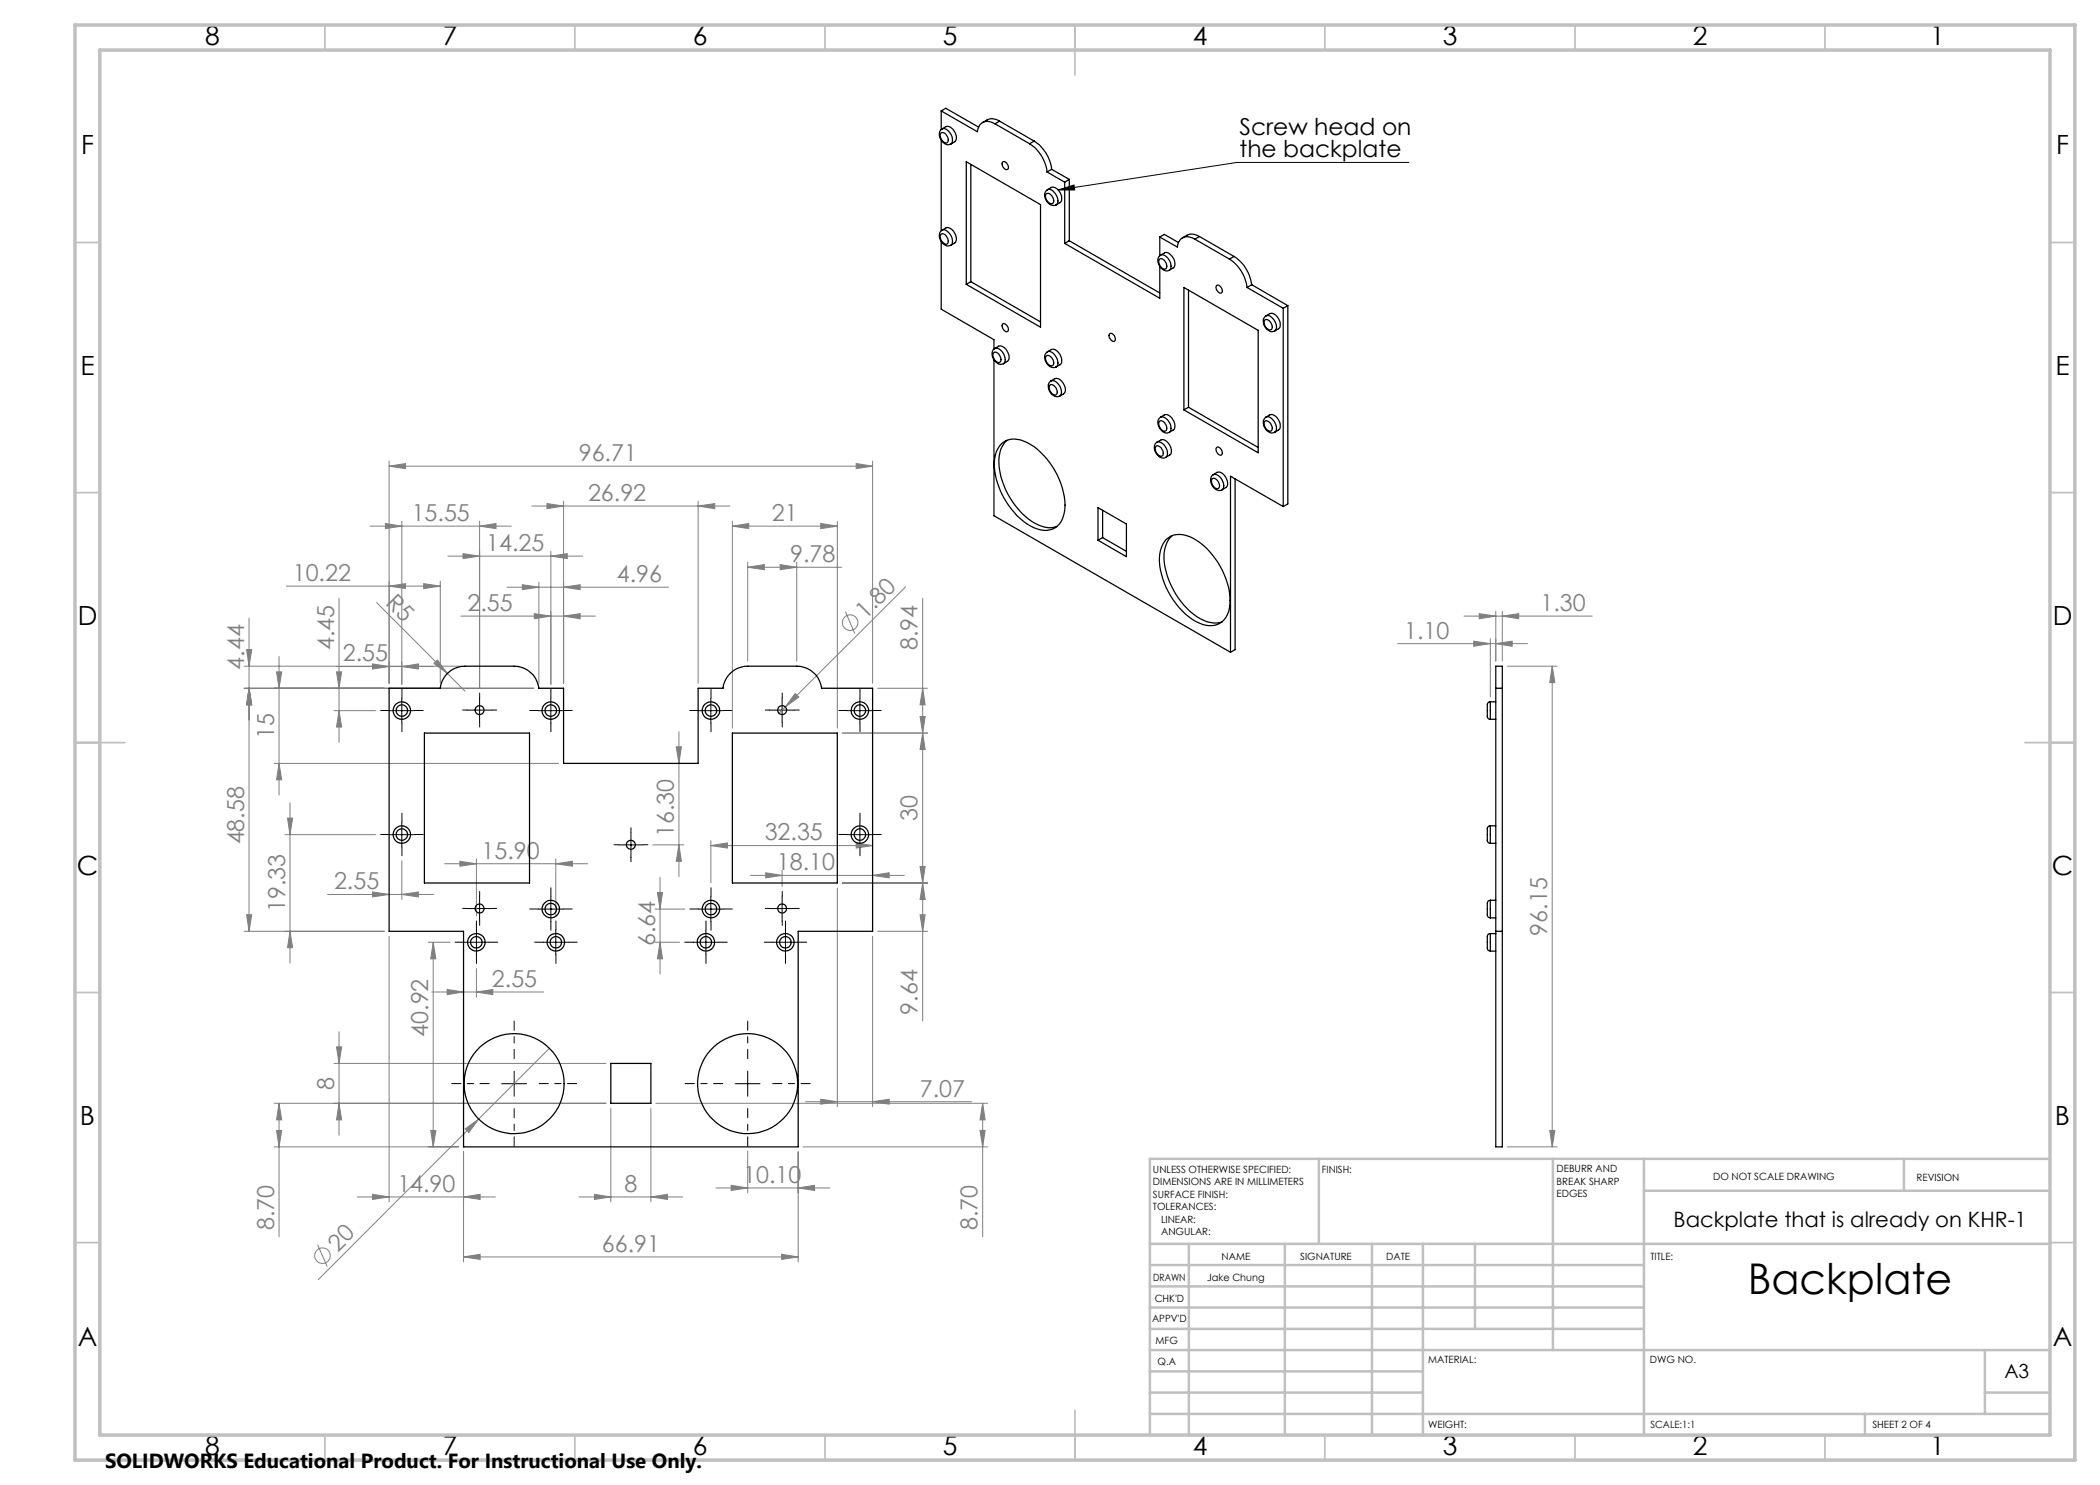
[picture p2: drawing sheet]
<svg xmlns="http://www.w3.org/2000/svg" width="420mm" height="297mm" viewBox="0 0 420 297" stroke-linecap="round" stroke-linejoin="round" font-family="sans-serif">
<g fill="none" stroke="#808080" stroke-width=".2">
<path d="M77.8 93.2l3.3-.5v1zM77.8 92.2v44.5M77.8 93.2h96.7M171.2 92.7l3.3 .5-3.3 .5zM174.5 92.2v44.5M57.3 117.2h30.8M67.8 119.7v28.8M74 105.2h28.3M77.1 104.7l3.3 .5-3.3 .5zM77.8 117.2l3.3-.5v1zM80.4 104.2v32.7M84.7 116.7l3.4 .5-3.4 .5z"/>
<path d="M88.1 116.2v20.5M89.6 111.2h26.9M92.6 110.7l3.3 .5-3.3 .5zM95.9 105.2l3.3-.5v1zM95.9 104.2v33.4M101.4 117.4h32.3M104.5 116.9l3.3 .5-3.3 .5zM106.4 101.2h39.6M107.8 116.4v20.3M109.4 100.7l3.3 .5-3.3 .5zM110.2 111.2l3.3-.5v1zM110.2 110.2v26.7"/>
<path d="M112.7 117.4l3.3-.5v1zM112.7 100.2v36.5M139.6 101.2l3.3-.5v1zM139.6 100.2v36.5M146.5 105.2l3.3-.5v1zM146.5 104.2v41.4M146.5 105.2h21M149.5 113.4l3.4-.5v1zM149.5 112.4v19.8M149.5 113.4h18.8M156 112.9l3.3 .5-3.3 .5zM159.3 112.4v19.8"/>
<path d="M164.1 104.7l3.4 .5-3.4 .5zM167.5 104.2v41.4M181.1 117.4l-25.3 25.3M184.5 119.7v84.5M48.8 137.7h58M48.8 133.2h43.2M49.3 129.9h1l-.5 3.3zM49.8 137.7l.5 3.3h-1zM49.8 123.6v62.7M55.3 134.4h1l-.5 3.3zM55.8 131.3v27.7M67.3 133.3h19.4"/>
<path d="M67.3 134.4h1l-.5 3.3zM74.5 132.8l3.3 .5-3.3 .5zM75.3 120.5l14.2 14.2M80.4 133.3l3.3-.5v1zM86.8 132.7l.7-.7 2 2.7zM89.5 134.7l3.5 3.5M92.2 123.2h26.9M106.9 122.7l3.3 .5-3.3 .6zM112.7 123.2l3.3-.5v1.1zM159 138.7l.8 .7-2.7 2zM169.1 122.3l1.9 4.4M175.5 137.7h10"/>
<path d="M184.5 137.7l.5 3.3h-1zM279.5 128.7h26M292.8 123.2h25.7M294.7 128.2l3.4 .5-3.4 .6zM295.8 122.7l3.4 .5-3.4 .6zM298.1 127.7v11.7M299.2 122.2v10M299.2 128.7l3.2-.5v1.1zM300.5 123.2l3.2-.5v1.1zM300.5 122.2v10M301.4 133.2h10M310.4 133.2l.6 3.3h-1z"/>
<path d="M310.4 133.2v96.2M54.8 152.7h56.9M55.8 152.7l.5 3.3h-1zM66.8 142.1h8.3M67.8 142.1l.5 3.3h-1zM135.3 149.4h1l-.5 3.3zM135.8 146.3v29M184 143.3h1l-.5 3.3zM184.5 146.6l.5 3.3h-1zM185.5 146.6h-17M57 166.9h18.1M57.5 163.6h1l-.5 3.3z"/>
<path d="M58 160.6v32M65.5 178.9h21.2M74.5 178.4l3.3 .5-3.3 .5zM80.4 178.9l3.3-.5v1zM80.4 172.2v7.7M88.9 172.8h28.6M92 172.3l3.3 .5-3.3 .4zM95.3 171.8v11.4M111.2 172.8l3.3-.5v.9zM111.2 171.8v11.4M130.6 169h6.2M131.5 178.5h1l-.5 3.3z"/>
<path d="M132 175.5v19.3M135.8 169l.5 3.3h-1zM142.2 169.1l3.3-.5v1zM142.2 168.1v8.5M142.2 169.1h32.3M150.1 175.1h30.8M153.1 174.6l3.3 .5-3.3 .5zM156.4 174.1v3.2M167.5 177.6v43.7M168.5 176.6h17M171.2 168.6l3.3 .5-3.3 .5zM174.5 175.1l3.3-.5v1z"/>
<path d="M184 173.3h1l-.5 3.3zM184.5 176.6l.5 3.3h-1zM48.8 186.3h28M49.3 182.9h1l-.5 3.4zM58 186.3l.5 3.2h-1zM77.8 187.3v53.1M85.7 188.5h4.3M86.4 198.4h22.3M86.6 188.5l.6 3.3h-1.1zM86.6 188.5v40.9M89.4 197.9l3.3 .5-3.3 .5zM95.3 198.4l3.3-.5v1z"/>
<path d="M95.3 193.7v5.7M131 188.5h4.9M131 181.8h5.9M132 188.5l.5 3.3h-1zM174.5 187.3v34M175.5 186.3h10M184 182.9h1l-.5 3.4zM66.8 212.7h54.4M67.3 209.4h1l-.5 3.3zM67.8 206.3v20.7M109.9 209.7l-46.3 46.2M164.1 219.8l3.4 .5-3.4 .5z"/>
<path d="M54.8 220.7h66.4M54.8 229.4h36.9M55.3 226.1h1l-.5 3.3zM55.8 220.7l.5 3.3h-1zM55.8 220.7v26.7M67.8 220.7l.5 3.3h-1zM71.5 239.4h27.6M74.5 238.9l3.3 .5-3.3 .5zM86.1 226.1h1.1l-.6 3.3zM92.7 239.4l3.3-.5v1zM92.7 230.4v22M93.1 225.8l2.6-2-1.9 2.7z"/>
<path d="M115.8 239.4h20.7M118.9 238.9l3.3 .5-3.3 .5zM122.2 221.7v18.7M130.2 239.4l3.3-.5v1zM130.2 221.7v18.7M131.2 220.7h66.3M143.2 237.6h22.8M146.2 237.1l3.3 .5-3.3 .5zM149.5 230.2v8.4M159.6 237.6l3.3-.5v1zM159.6 230.4v22M160.6 229.4h36.9"/>
<path d="M161.1 220.3h33.2M174.5 220.3l3.3-.5v1zM196 226.1h1l-.5 3.3zM196.5 220.7l.5 3.3h-1zM196.5 220.7v26.7M301.4 229.4h10M310 226.1h1l-.6 3.3zM63.5 249l1.9 4.3M92.7 251.4l3.3-.5v1zM92.7 251.4h66.9M156.3 250.9l3.3 .5-3.3 .5z"/>
<circle cx="170" cy="124.5" r="1.55"/>
<circle cx="64.5" cy="251.1" r="1.55"/>
</g>
<g fill="none" stroke="#000" stroke-width=".2">
<path d="M211.6 38l3.2-1 .1 1zM281.8 32.5h-34.4l-35.8 5.5M80.4 139.6v5M95.9 139.5v5M110.2 139.6v5M142.2 139.6v5M156.4 139.5v5M172 139.6v5M77.9 142.1h5M93.4 142h5M107.7 142.1h5M139.7 142.1h5"/>
<path d="M153.9 142h5M169.5 142.1h5M77.9 166.9h5M80.4 164.4v5M95.9 179.2v5M110.2 179.3v5M123.7 169h5M126.2 166.5v5M142.2 179.3v5M156.4 179.2v5M169.5 166.9h5M172 164.4v5"/>
<path d="M92.8 188.5h5M93.4 181.7h5M95.3 185.9v5.1M107.7 181.8h5M108.7 188.5h5M111.2 185.9v5.1M138.7 188.5h5M139.7 181.8h5M141.2 185.9v5.1M153.9 181.7h5M154.6 188.5h5M157.1 185.9v5.1"/>
<path d="M100.3 216.7h5M102.8 214.2v5M147 216.7h5M149.5 214.2v5"/>
</g>
<g fill="none" stroke="#000" stroke-width=".2" stroke-dasharray="15.2 1.3 1.3 1.3">
<path d="M80.4 139.6v-1.8M95.9 139.5v-.9M110.2 139.6v-1.8M142.2 139.6v-1.8M156.5 139.5v-.9M172 139.6v-1.8M77.9 142.1h-1.8M80.4 144.6v1.7M82.9 142.1h1.7M93.4 142h-.9M95.9 144.5v.9M98.4 142h.9"/>
<path d="M107.7 142.1h-1.8M110.2 144.6v1.7M112.7 142.1h1.7M139.7 142.1h-1.7M142.2 144.6v1.7M144.7 142.1h1.8M154 142h-.9M156.5 144.5v.9M159 142h.9M169.5 142.1h-1.8M172 144.6v1.7M174.5 142.1h1.7"/>
<path d="M77.9 166.9h-1.8M80.4 164.4v-1.8M80.4 169.4v1.7M82.9 166.9h1.7M95.9 179.2v-.9M110.2 179.3v-1.8M123.7 168.9h-.9M126.2 166.4v-.9M126.2 171.4v.9M128.7 168.9h.9M142.2 179.3v-1.8M156.5 179.2v-.9"/>
<path d="M169.5 166.9h-1.8M172 164.4v-1.8M172 169.4v1.7M174.5 166.9h1.7M92.8 188.4h-1.8M93.4 181.7h-.9M95.3 185.9v-1.7M95.3 190.9v1.8M95.9 184.2v.9M97.8 188.4h1.7M98.4 181.7h.9M107.7 181.8h-1.8"/>
<path d="M108.7 188.4h-1.8M110.2 184.3v1.7M111.2 185.9v-1.7M111.2 190.9v1.8M112.7 181.8h1.7M113.7 188.4h1.7M138.7 188.4h-1.8M139.7 181.8h-1.7M141.2 185.9v-1.7M141.2 190.9v1.8M142.2 184.3v1.7M143.7 188.4h1.7"/>
<path d="M144.7 181.8h1.8M154 181.7h-.9M154.6 188.4h-1.8M156.5 184.2v.9M157.1 185.9v-1.7M157.1 190.9v1.8M159 181.7h.9M159.6 188.4h1.7"/>
</g>
<path d="M97.8 216.7h-7.5M102.8 211.7v-7.5M107.8 216.7h7.5M144.5 216.7h-7.5M149.5 211.7v-7.5M154.5 216.7h7.5M102.8 221.7v7.5M149.5 221.7v7.5" fill="none" stroke="#000" stroke-width=".2" stroke-dasharray="15.2 1.3 1.3 1.3" stroke-dashoffset="13.4"/>
<g fill="none" stroke="#c0c0c0" stroke-width=".35">
<path d="M65 5v5M115 5v5M165 5v5M215 5v10M265 5v5M315 5v5M365 5v5M15 48.5h5M410 48.5h5M15 98.5h5M410 98.5h5M15 148.5h10"/>
<path d="M405 148.5h10M15 198.5h5M410 198.5h5M15 248.5h5M410 248.5h5M65 287v5M115 287v5M165 287v5M215 282v10M265 287v5M315 287v5M365 287v5"/>
</g>
<g fill="none" stroke="#c0c0c0" stroke-width=".5">
<path d="M263.8 231.8v17M310.6 231.8v38.2M328.8 231.8v55.2M328.8 238.2h81.2M380.8 231.8v6.4M410 231.8h-180v55.2M230 248.8h180M230 257.3h98.8M230 253h98.8M237.8 248.8v38.2M257 248.8v38.2M274.4 248.8v38.2"/>
<path d="M284.6 248.8v38.2M295 248.8v17M230 265.8h98.8M230 261.5h98.8M230 278.5h54.6M230 274.3h54.6M230 270h180M397 278.5h13M397 270v12.8M230 282.8h180M373 282.8v4.2"/>
</g>
<path d="M15 5h400v287h-400zM20 10h390v277h-390z" fill="none" stroke="#c0c0c0" stroke-width=".7"/>
<path d="M211.6 38l3.2-1 .1 1z" fill="#000"/>
<g fill="#808080">
<path d="M86.8 132.7l.7-.7 2 2.7z"/>
<path d="M159 138.7l.8 .7-2.7 2z"/>
<path d="M93.1 225.8l2.6-2-1.9 2.7z"/>
<path d="M95.3 198.4l3.3-.5v1zM89.4 197.9l3.3 .5-3.3 .5zM299.2 128.7l3.2-.5v1.1zM294.7 128.2l3.4 .5-3.4 .6z"/>
<path d="M109.4 100.7l3.3 .5-3.3 .5zM139.6 101.2l3.3-.5v1zM74.5 238.9l3.3 .5-3.3 .5zM92.7 239.4l3.3-.5v1zM92.7 251.4l3.3-.5v1zM156.3 250.9l3.3 .5-3.3 .5zM118.9 238.9l3.3 .5-3.3 .5zM130.2 239.4l3.3-.5v1zM146.2 237.1l3.3 .5-3.3 .5zM159.6 237.6l3.3-.5v1zM146.5 105.2l3.3-.5v1zM164.1 104.7l3.4 .5-3.4 .5zM77.8 117.2l3.3-.5v1zM84.7 116.7l3.4 .5-3.4 .5zM149.5 113.4l3.4-.5v1zM156 112.9l3.3 .5-3.3 .5zM104.5 116.9l3.3 .5-3.3 .5zM112.7 117.4l3.3-.5v1zM164.1 219.8l3.4 .5-3.4 .5zM174.5 220.3l3.3-.5v1zM92 172.3l3.3 .5-3.3 .4zM111.2 172.8l3.3-.5v.9zM142.2 169.1l3.3-.5v1zM171.2 168.6l3.3 .5-3.3 .5zM153.1 174.6l3.3 .5-3.3 .5zM174.5 175.1l3.3-.5v1zM77.1 104.7l3.3 .5-3.3 .5zM95.9 105.2l3.3-.5v1zM92.6 110.7l3.3 .5-3.3 .5zM110.2 111.2l3.3-.5v1zM295.8 122.7l3.4 .5-3.4 .6zM300.5 123.2l3.2-.5v1.1z"/>
<path d="M74.5 132.8l3.3 .5-3.3 .5zM80.4 133.3l3.3-.5v1z"/>
<path d="M106.9 122.7l3.3 .5-3.3 .6zM112.7 123.2l3.3-.5v1.1z"/>
<path d="M171.2 92.7l3.3 .5-3.3 .5zM77.8 93.2l3.3-.5v1zM80.4 178.9l3.3-.5v1zM74.5 178.4l3.3 .5-3.3 .5z"/>
<path d="M184 143.3h1l-.5 3.3zM184.5 137.7l.5 3.3h-1zM67.8 142.1l.5 3.3h-1zM67.3 134.4h1l-.5 3.3z"/>
<path d="M49.8 137.7l.5 3.3h-1zM49.3 182.9h1l-.5 3.4zM67.3 209.4h1l-.5 3.3zM67.8 220.7l.5 3.3h-1zM55.8 220.7l.5 3.3h-1zM55.3 226.1h1l-.5 3.3zM55.3 134.4h1l-.5 3.3zM55.8 152.7l.5 3.3h-1zM184.5 146.6l.5 3.3h-1zM184 173.3h1l-.5 3.3zM184.5 176.6l.5 3.3h-1zM184 182.9h1l-.5 3.4zM86.6 188.5l.6 3.3h-1.1zM86.1 226.1h1.1l-.6 3.3zM131.5 178.5h1l-.5 3.3zM132 188.5l.5 3.3h-1zM135.3 149.4h1l-.5 3.3zM135.8 169l.5 3.3h-1zM57.5 163.6h1l-.5 3.3zM58 186.3l.5 3.2h-1zM49.3 129.9h1l-.5 3.3zM49.8 137.7l.5 3.3h-1zM196.5 220.7l.5 3.3h-1zM196 226.1h1l-.5 3.3zM310.4 133.2l.6 3.3h-1zM310 226.1h1l-.6 3.3z"/>
</g>
<g fill="none" stroke="#000" stroke-width=".25">
<path d="M188.2 26.6a.98 .98 0 0 1 1.3 .8l.1 .3a.6 .6 0 0 1-.3 .9 .6 .6 0 0 1-.8-.4l-.4-.8zM188.2 22.2l7.3 4.1a2.11 2.11 0 0 1 1.2-1.9 2.11 2.11 0 0 1 2.3 .4M188.2 22.2v3.7M188.2 28v18.1M188.2 22.2l1-.5 6.5 3.7M188.4 25.8a1.7 1.7 0 0 0 .2 2.7 1.21 1.21 0 0 0 1.5 .3M188.4 25.8l.8-.5a2.06 2.06 0 0 1 2.1 2.4l-.2 .5-1 .6M188.4 25.8a1.52 1.52 0 0 1 1.8 1.1l.3 1.1-.1 .6-.3 .2M193.3 32.3l14.8 8.6v24.5l-14.8-8.5zM194.2 32.9v23.4M199 24.8l6.9 3.9M199.9 24.2a2.66 2.66 0 0 0-3.4 .3"/>
<path d="M199.9 24.2l6.9 4M199.9 24.2l-.9 .6M200.6 32.4a1.03 1.03 0 0 1 1 1.4 .94 .94 0 0 1-1-.3 .94 .94 0 0 1-.2-1zM205.9 28.7a7.7 7.7 0 0 1 3.5 5.7M206.8 28.2a7.7 7.7 0 0 1 3.5 5.7M206.8 28.2l-.9 .5M209.2 38.8a1.12 1.12 0 0 1 1.5 1.1 .61 .61 0 0 1-.3 .8 .61 .61 0 0 1-.8-.3l-.5-.9zM209.4 34.4l3.5 2M209.5 38a1.7 1.7 0 0 0 .2 2.7l.9 .4 .6-.1M209.5 37.9l.8-.4a2.03 2.03 0 0 1 2 2.4l-.1 .5-1 .6a1.58 1.58 0 0 0-.1-2.3l-.3-.3a1.23 1.23 0 0 0-1.3-.5zM210.3 33.9l-.9 .5M210.3 33.9l3.6 2"/>
<path d="M212.9 36.4v12.3M213.9 35.9l-1 .5M213.9 35.9v12.3M188.2 46.9a.98 .98 0 0 1 1.3 .8l.1 .3a.6 .6 0 0 1-.3 .8 .6 .6 0 0 1-.8-.3l-.4-.9zM188.2 48.3v13.5l10.6 6.1v1.9M188.4 46a1.7 1.7 0 0 0 .2 2.8 1.21 1.21 0 0 0 1.5 .3M188.4 46l.8-.4a2.06 2.06 0 0 1 2.1 2.4l-.2 .5-1 .6M188.4 46a1.52 1.52 0 0 1 1.8 1.2l.3 1.1-.1 .5-.3 .3M194.2 56.3l13.9 8.1M194.2 56.3l-.9 .6M212.9 48.7l19.1 11v-6.4M213.9 48.2l-1 .5"/>
<path d="M213.9 48.2l18.1 10.4M231.9 51.9a.8 .8 0 0 1 1.2 .5l.2 .5a.6 .6 0 0 1-.2 .9 .6 .6 0 0 1-.9-.4l-.4-.8zM232 47.4l3.5 2a2.08 2.08 0 0 1 1.2-1.9 2.08 2.08 0 0 1 2.3 .3M232 47.4v3.7M232 47.4l.9-.5 2.8 1.6M232.1 51a1.7 1.7 0 0 0 .2 2.7l.9 .5 .7-.2M232.1 51l.8-.4a1.66 1.66 0 0 1 1.9 1.3l.2 .7-.2 .9-.9 .5M232.1 51a2.11 2.11 0 0 1 2.1 2.5l-.3 .5M236.8 57.5l14.8 8.6v24.5l-14.8-8.6zM237.7 58v23.5M239 47.8l6.9 4M239.9 47.3a2.66 2.66 0 0 0-3.4 .3"/>
<path d="M239.9 47.3l-.9 .5M239.9 47.3l6.9 4M243.3 57.1a.71 .71 0 0 1 1 .6l.2 .5a.39 .39 0 0 1-.2 .4 .39 .39 0 0 1-.5-.1l-.5-.6zM245.9 51.8a7.9 7.9 0 0 1 3.5 5.7M246.8 51.3a7.9 7.9 0 0 1 3.5 5.6M246.8 51.3l-.9 .5M249.4 57.5l7.2 4.2M250.3 56.9l-.9 .6M250.3 56.9l7.3 4.2M198.7 70.6a.95 .95 0 0 1 1.4 .8l.1 .2a.56 .56 0 0 1-.2 .8 .56 .56 0 0 1-.7-.1l-.3-.2-.4-.8zM198.8 72v31.1l47.3 27.4M198.9 69.7l.8-.5a2.05 2.05 0 0 1 1.9 2.9l-.9 .6"/>
<path d="M198.9 69.7a1.54 1.54 0 0 1 1.9 1.1l.2 1.1-.3 .8M199 69.7a1.76 1.76 0 0 0 .5 2.9 1.08 1.08 0 0 0 1.2 .1M200.6 64.8a1.01 1.01 0 0 1 .9 .5 1.01 1.01 0 0 1 0 1 1.08 1.08 0 0 1-.9-1.5zM209.2 71.2a1.12 1.12 0 0 1 1.5 1.1 .61 .61 0 0 1-.3 .9 .61 .61 0 0 1-.8-.4l-.5-.9zM209.5 70.4a1.42 1.42 0 0 0-.3 2.1 1.48 1.48 0 0 0 2 .9M209.5 70.3l.8-.4a1.83 1.83 0 0 1 2 1.7v.4a.84 .84 0 0 1-.3 1l-.8 .4a1.58 1.58 0 0 0-.1-2.2l-.8-.8zM209.9 76.4l1.1-.7a2.03 2.03 0 0 1 2.1 2.1l-.1 .6-.3 .4a2.06 2.06 0 0 1-1.4 .5 2.04 2.04 0 0 1-1.4-2.9zM209.9 77a1.12 1.12 0 0 1 1.5 1.1 .62 .62 0 0 1-.3 .9 .62 .62 0 0 1-.8-.4l-.4-.8zM210.2 76.2a1.54 1.54 0 0 1 1.8 1.1l.3 .8a1.12 1.12 0 0 1-.4 1.1M221.9 66.7a.98 .98 0 0 1 1 .5 .98 .98 0 0 1 0 1.1 1.1 1.1 0 0 1-1-1.6zM252.9 64a1.12 1.12 0 0 1 1.5 1.1 .62 .62 0 0 1-.3 .9 .62 .62 0 0 1-.8-.4l-.5-.8zM253.2 63.2a1.79 1.79 0 0 0 .5 2.9 1.02 1.02 0 0 0 1.2 .1"/>
<path d="M253.2 63.2l.8-.5a2.03 2.03 0 0 1 2 2.4l-.1 .5-1 .6M253.2 63.2a1.84 1.84 0 0 1 2 1.5l.1 .3a1.05 1.05 0 0 1-.4 1.2M256.6 61.7v39.6M257.6 61.1l-1 .6M257.6 61.1v39.7l-1 .5M200.2 88.9a4.2 4.2 0 0 1 5.2-.4 15.2 15.2 0 0 1 7.6 13.3 4.2 4.2 0 0 1-3.1 4.2 6.9 6.9 0 0 1-5.8-2.3 15.2 15.2 0 0 1-5.2-12 4.9 4.9 0 0 1 1.3-2.8zM201.4 88a6.5 6.5 0 0 0-1.4 6.4 15.4 15.4 0 0 0 7.7 10.6 4.6 4.6 0 0 0 3.7 .3M231.2 89.3a.8 .8 0 0 1 1.2 .5l.2 .6a.6 .6 0 0 1-.2 .8 .6 .6 0 0 1-.9-.3l-.4-.9zM231.4 88.4l.8-.4a1.68 1.68 0 0 1 1.9 1.3l.2 .8-.2 .8-.9 .6M231.4 88.4a1.7 1.7 0 0 0 .2 2.8l.9 .4 .7-.1M231.4 88.4a2.11 2.11 0 0 1 2.1 2.6l-.3 .5M231.9 84.3a1.13 1.13 0 0 1 1.4 1.1 .6 .6 0 0 1-.2 .8 .6 .6 0 0 1-.9-.3l-.4-.9z"/>
<path d="M232.1 83.4a1.7 1.7 0 0 0 .2 2.7l.3 .3a1.17 1.17 0 0 0 1.3 .1M232.1 83.4l.8-.4a2.06 2.06 0 0 1 2.1 2.4l-.2 .5-.9 .6M232.1 83.4a2.11 2.11 0 0 1 2.1 2.6l-.3 .5M237.7 81.5l-.9 .5M237.7 81.5l13.9 8M242.4 95.8a.92 .92 0 0 1 1.4 .8l.1 .3a.62 .62 0 0 1-.3 .8 .62 .62 0 0 1-.9-.3l-.4-.9zM242.6 94.9a1.91 1.91 0 0 0 1.2 3.2l.6-.1M242.6 94.9l.8-.4a2.03 2.03 0 0 1 2.1 2.1l-.2 .8-.9 .6M242.6 94.9a2.07 2.07 0 0 1 2 2.8l-.2 .3M243.4 89.4a1.01 1.01 0 0 1 .9 .6 1.01 1.01 0 0 1-.1 1 1.09 1.09 0 0 1-.8-1.6zM247 95.8v34.1l-.9 .6M252.9 84.3a1.17 1.17 0 0 1 1.5 1.1 .62 .62 0 0 1-.3 .8 .62 .62 0 0 1-.8-.3l-.5-.9z"/>
<path d="M253.2 83.4a1.79 1.79 0 0 0 .5 3 1.02 1.02 0 0 0 1.2 .1M253.2 83.4l.8-.4a2.03 2.03 0 0 1 2 2.4l-.1 .5-1 .6M253.2 83.4a1.84 1.84 0 0 1 2 1.5l.1 .4a1.05 1.05 0 0 1-.4 1.2M219.6 101.5l5.7 3.3v6.5l-5.7-3.2zM220.5 107.5l-.9 .6M220.5 107.5l4.8 2.8M220.5 102.1v5.4M233.2 107.9a4.7 4.7 0 0 1 5.9 0 15.4 15.4 0 0 1 6.9 13 4 4 0 0 1-4.2 4.2 10.1 10.1 0 0 1-6.6-4.3 14.6 14.6 0 0 1-3.2-10l.1-.7a4.8 4.8 0 0 1 1.1-2.2zM234.5 107.1a6.4 6.4 0 0 0-1.5 6.4 15.8 15.8 0 0 0 7.1 10.3 5.7 5.7 0 0 0 4.3 .6M256.6 101.3l-10.5-6.1v35.3M77.8 137.7h10.3a5 5 0 0 1 4.9-4.5h9.8a5 5 0 0 1 5 4.5h4.9v15h26.9v-15h5a5 5 0 0 1 4.9-4.5h9.8a5 5 0 0 1 5 4.5h10.2v48.6h-14.9v43.1h-66.9v-43.1h-14.9zM299.2 137.7v-4.5h1.3v4.5"/>
<path d="M299.2 137.7v91.7h1.3v-91.7M299.2 137.7h1.3M84.9 146.6h21v30h-21zM146.5 146.6h21v30h-21zM298.1 140.4a.76 .76 0 0 0-.6 1.1v1.2a.78 .78 0 0 0 .6 1.2M298.1 140.4v3.5M298.1 140.4h1.1M298.1 143.9h1.1M298.1 165.2a.76 .76 0 0 0-.6 1.1v1.2a.78 .78 0 0 0 .6 1.2M298.1 165.2v3.5M298.1 165.2h1.1M298.1 168.7h1.1"/>
<path d="M298.1 186.7a.62 .62 0 0 0-.6 .9v2a.57 .57 0 0 0 .6 .6M298.1 180.1a.8 .8 0 0 0-.6 1.1v1.7a.57 .57 0 0 0 .6 .7M298.1 186.7v3.5M298.1 180.1v3.5M298.1 186.7h1.1M298.1 190.2h1.1M298.1 180.1h1.1M298.1 183.6h1.1M299.2 186.3h1.3M122.2 212.7h8v8h-8z"/>
<circle cx="80.4" cy="142.1" r="1.76"/>
<circle cx="80.4" cy="142.1" r="1.15"/>
<circle cx="95.9" cy="142" r=".9"/>
<circle cx="110.2" cy="142.1" r="1.15"/>
<circle cx="110.2" cy="142.1" r="1.75"/>
<circle cx="142.2" cy="142.1" r="1.15"/>
<circle cx="142.2" cy="142.1" r="1.75"/>
<circle cx="156.4" cy="142" r=".9"/>
<circle cx="172" cy="142.1" r="1.76"/>
<circle cx="172" cy="142.1" r="1.15"/>
<circle cx="80.4" cy="166.9" r="1.76"/>
<circle cx="80.4" cy="166.9" r="1.15"/>
<circle cx="126.2" cy="169" r=".9"/>
<circle cx="172" cy="166.9" r="1.76"/>
<circle cx="172" cy="166.9" r="1.15"/>
<circle cx="95.3" cy="188.5" r="1.15"/>
<circle cx="95.3" cy="188.5" r="1.75"/>
<circle cx="95.9" cy="181.7" r=".91"/>
<circle cx="110.1" cy="181.8" r="1.16"/>
<circle cx="110.2" cy="181.8" r="1.75"/>
<circle cx="111.2" cy="188.5" r="1.76"/>
<circle cx="111.2" cy="188.5" r="1.15"/>
<circle cx="141.2" cy="188.5" r="1.75"/>
<circle cx="141.2" cy="188.5" r="1.14"/>
<circle cx="142.2" cy="181.8" r="1.16"/>
<circle cx="142.2" cy="181.8" r="1.75"/>
<circle cx="156.4" cy="181.7" r=".91"/>
<circle cx="157.1" cy="188.5" r="1.15"/>
<circle cx="157.1" cy="188.5" r="1.75"/>
<circle cx="102.8" cy="216.7" r="10"/>
<circle cx="149.5" cy="216.7" r="10"/>
</g>
<text font-size="8.5" x="349.5" y="258.8">Backplate</text>
<g font-size="5.3">
<text x="41" y="9">8</text>
<text x="88.5" y="9">7</text>
<text x="138.5" y="9">6</text>
<text x="188.5" y="9">5</text>
<text x="238.5" y="9">4</text>
<text x="288.5" y="9">3</text>
<text x="338.5" y="9">2</text>
<text x="386" y="9">1</text>
<text x="16.2" y="30.7">F</text>
<text x="411.2" y="30.7">F</text>
<text x="16.1" y="75">E</text>
<text x="411.1" y="75">E</text>
<text x="15.5" y="125">D</text>
<text x="410.5" y="125">D</text>
<text x="15.4" y="175">C</text>
<text x="410.4" y="175">C</text>
<text x="16" y="225">B</text>
<text x="411" y="225">B</text>
<text x="15.5" y="269.2">A</text>
<text x="410.5" y="269.2">A</text>
<text x="41" y="291">8</text>
<text x="88.5" y="291">7</text>
<text x="138.5" y="291">6</text>
<text x="188.5" y="291">5</text>
<text x="238.5" y="291">4</text>
<text x="288.5" y="291">3</text>
<text x="338.5" y="291">2</text>
<text x="386" y="291">1</text>
</g>
<g font-size="4.7">
<text x="247.9" y="26.9">Screw head on</text>
<text x="247.9" y="31.4">the backplate</text>
</g>
<g font-size="4.7" fill="#808080">
<text x="115.7" y="92.2">96.71</text>
<text x="117.6" y="100.2">26.92</text>
<text x="82.3" y="104.2">15.55</text>
<text x="154.4" y="104.2">21</text>
<text x="97.2" y="110.2">14.25</text>
<text x="158" y="112.4">9.78</text>
<text x="58.6" y="116.2">10.22</text>
<text x="123.4" y="116.4">4.96</text>
<text x="76.9" y="120.7" transform="rotate(45 76.9 120.7)">R5</text>
<text x="93.5" y="122.2">2.55</text>
<text x="173.1" y="123.9" transform="rotate(-45 173.1 123.9)">1.80</text>
<text x="308.1" y="122.2">1.30</text>
<text x="66.8" y="130" transform="rotate(-90 66.8 130)">4.45</text>
<text x="183.5" y="130" transform="rotate(-90 183.5 130)">8.94</text>
<text x="280.8" y="127.7">1.10</text>
<text x="48.8" y="133.9" transform="rotate(-90 48.8 133.9)">4.44</text>
<text x="68.6" y="132.3">2.55</text>
<text x="54.8" y="147.7" transform="rotate(-90 54.8 147.7)">15</text>
<text x="134.8" y="167.4" transform="rotate(-90 134.8 167.4)">16.30</text>
<text x="183.5" y="164.2" transform="rotate(-90 183.5 164.2)">30</text>
<text x="48.8" y="168.9" transform="rotate(-90 48.8 168.9)">48.58</text>
<text x="96.3" y="171.7">15.90</text>
<text x="152.9" y="168.1">32.35</text>
<text x="66.8" y="177.9">2.55</text>
<text x="155.4" y="174">18.10</text>
<text x="57" y="182.4" transform="rotate(-90 57 182.4)">19.33</text>
<text x="131" y="189.2" transform="rotate(-90 131 189.2)">6.64</text>
<text x="309.5" y="187.1" transform="rotate(-90 309.5 187.1)">96.15</text>
<text x="98.4" y="197.4">2.55</text>
<text x="183.5" y="202.9" transform="rotate(-90 183.5 202.9)">9.64</text>
<text x="85.7" y="207.4" transform="rotate(-90 85.7 207.4)">40.92</text>
<text x="66.8" y="218" transform="rotate(-90 66.8 218)">8</text>
<text x="184" y="219.3">7.07</text>
<text x="79.5" y="238.3">14.90</text>
<text x="124.9" y="238.3">8</text>
<text x="148.7" y="236.6">10.10</text>
<text x="54.8" y="246.1" transform="rotate(-90 54.8 246.1)">8.70</text>
<text x="67.5" y="250.5" transform="rotate(-45 67.5 250.5)">20</text>
<text x="120.4" y="250.3">66.91</text>
<text x="195.5" y="246.1" transform="rotate(-90 195.5 246.1)">8.70</text>
</g>
<text font-size="4.2" x="334.7" y="245.3">Backplate that is already on KHR-1</text>
<text font-size="4.1" x="21" y="293.7">SOLIDWORKS Educational Product. For Instructional Use Only.</text>
<text font-size="3.9" x="400.9" y="275.5">A3</text>
<g font-size="2">
<text x="230.6" y="234.6">UNLESS OTHERWISE SPECIFIED:</text>
<text x="230.6" y="237.1">DIMENSIONS ARE IN MILLIMETERS</text>
<text x="230.6" y="239.6">SURFACE FINISH:</text>
<text x="264.4" y="234.6">FINISH:</text>
<text x="311.3" y="234.5">DEBURR AND</text>
<text x="311.3" y="237">BREAK SHARP</text>
<text x="311.3" y="239.5">EDGES</text>
<text x="342.6" y="236">DO NOT SCALE DRAWING</text>
<text x="383.3" y="236.2">REVISION</text>
<text x="230.6" y="242.1">TOLERANCES:</text>
<text x="232.2" y="244.6">LINEAR:</text>
<text x="232.2" y="247.1">ANGULAR:</text>
<text x="244.3" y="252">NAME</text>
<text x="260" y="251.9">SIGNATURE</text>
<text x="277.2" y="251.9">DATE</text>
<text x="330.1" y="251.9">TITLE:</text>
<text x="230.6" y="256.1">DRAWN</text>
<text x="241.4" y="256.1">Jake Chung</text>
<text x="230.9" y="260.3">CHK'D</text>
<text x="230.4" y="264.4">APPV'D</text>
<text x="231.1" y="268.8">MFG</text>
<text x="231.5" y="273">Q.A</text>
<text x="285.7" y="272.5">MATERIAL:</text>
<text x="330" y="272.5">DWG NO.</text>
<text x="285.6" y="285.5">WEIGHT:</text>
<text x="330.1" y="285.6">SCALE:1:1</text>
<text x="374.5" y="285.6">SHEET 2 OF 4</text>
</g>
</svg>
